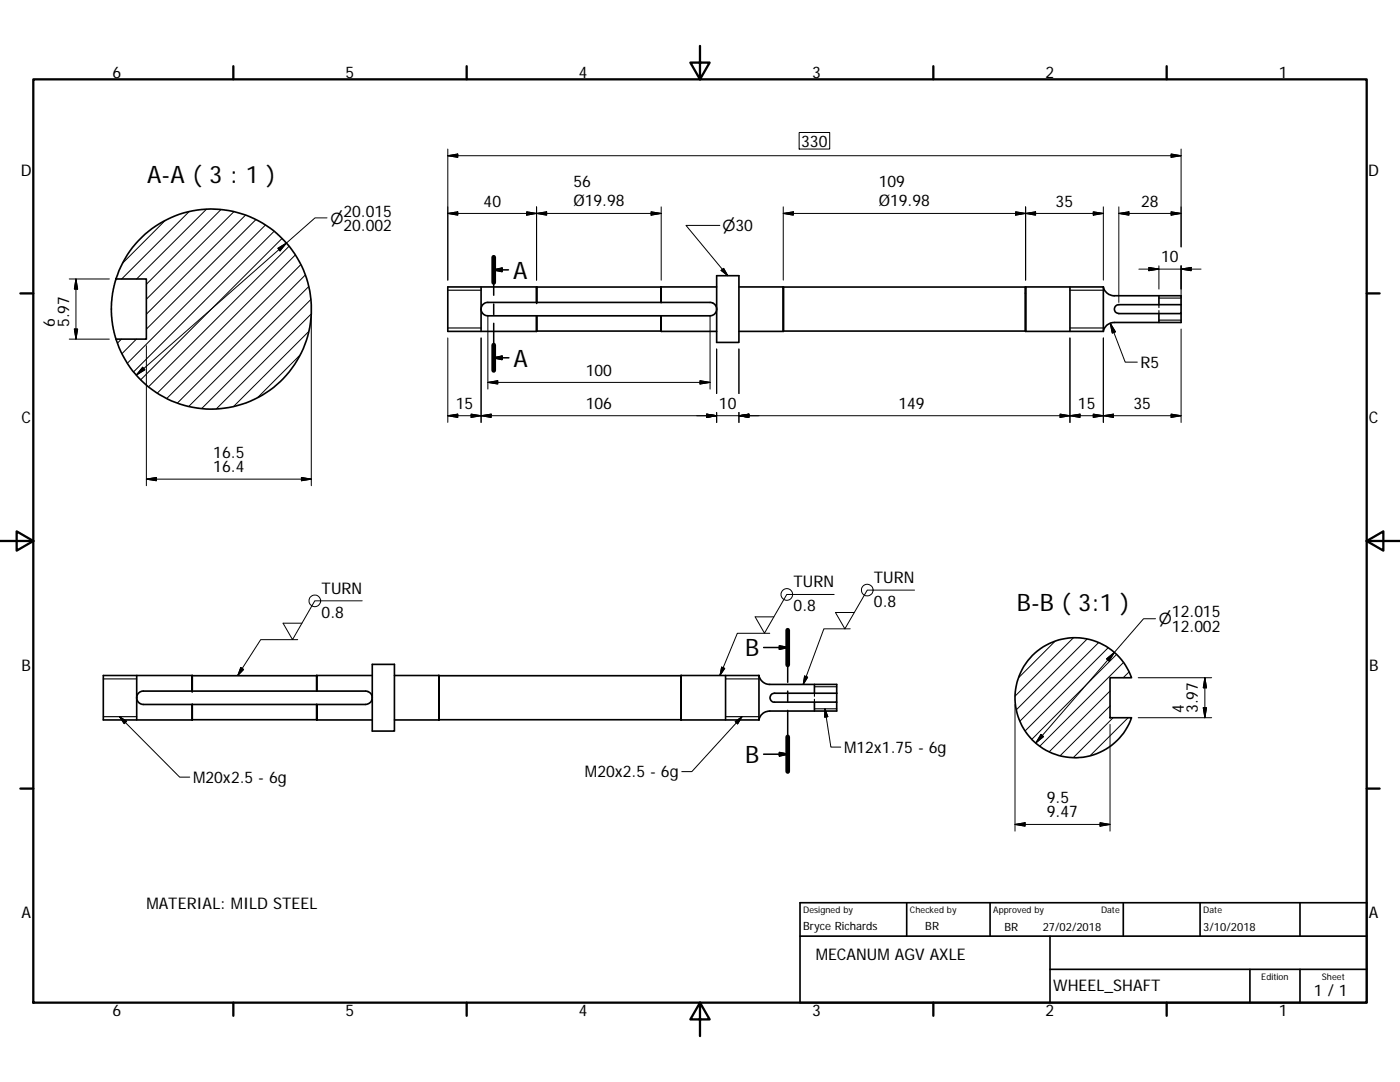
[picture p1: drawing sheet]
<svg xmlns="http://www.w3.org/2000/svg" width="279mm" height="216mm" viewBox="0 0 279 216" stroke-linecap="round" stroke-linejoin="round" font-family="sans-serif">
<g fill="none" stroke="#000" stroke-width=".2">
<path d="M89.4 31.1l2-.4v.7zM89.4 31.1h146.3M89.4 29.7v26.2M159.5 26.4h6.1v3.3h-6.1zM233.7 30.7l2 .4-2 .3zM235.7 29.7v19.6M13.8 55.7h8M15.2 55.7l.3 2h-.7zM15.2 55.7v12M32.9 44l-8.4 8.5M37.7 42.3l-13.4 13.4M41.2 41.8l-13.9 13.9"/>
<path d="M44.1 41.8l-14.9 14.9M46.7 42.3l-17.5 17.4M49 42.9l-19.8 19.8M51.1 43.8l-21.9 21.9M53 44.9l-27.6 27.6M54.7 46.1l-28 28.1M55.5 49.6l1.7-1.1-1.3 1.6zM56.3 47.6l-28.2 28.2M57.7 49.1l-28.1 28.1M58.9 50.9l-27.5 27.5M60 52.8l-26.7 26.7M60.9 54.9l-25.5 25.5"/>
<path d="M61.6 57.2l-23.9 23.9M62 59.8l-21.7 21.7M65.3 43.5h-2.4l-35.7 31.3M89.4 42.6l2-.3v.6zM89.4 42.6h42.6M105.1 42.3l2 .3-2 .3zM107.1 41.3v14.6M107.1 42.6l2-.3v.6zM129.9 42.3l2.1 .3-2.1 .3zM132 41.3v14.6M143.7 45h-6.8l8.3 10M143.9 54l.5-.4 .8 1.4z"/>
<path d="M156.3 41.3v14.6M156.3 42.6l2-.3v.6zM156.3 42.6h63.9M202.7 42.3l2 .3-2 .3zM204.7 41.3v14.6M204.7 42.6l2-.3v.6zM218.2 42.3l2 .3-2 .3zM220.2 41.3v14.6M223.3 41.3v19M223.3 42.6l2-.3v.6zM223.3 42.6h12.4M227.3 53.7h12.4"/>
<path d="M229.3 53.4l2 .3-2 .3zM231.3 53v4.7M233.7 42.3l2 .3-2 .3zM235.7 53.7l2-.3v.6zM235.7 53v6.5M13.8 67.7h8M14.8 65.7h.7l-.3 2zM24.2 67.7l-.7 .8M27.2 67.7l-2.9 2.9M28.5 73.3l.4 .5-1.7 1zM29.2 69v27.9M59.8 70.9l-8.4 8.4"/>
<path d="M61.6 66.2l-14.9 14.9M62.1 62.7l-18.9 18.9M62.1 63v33.9M89.4 67.4v16.9M96 67.4v16.9M97.4 76.3l1.9-.3v.6zM97.4 76.3h44.3M97.4 63v14.6M139.7 76l2 .3-2 .3zM141.7 63v14.6M143 69.6v8.9M147.5 69.6v8.9"/>
<path d="M213.5 67.4v16.9M220.2 67.4v16.9M221.6 64.5l3 7.8h2.4M221.6 64.5l1 1.7-.6 .3zM235.7 65.7v18.6M29.2 95.6l2-.3v.6zM29.2 95.6h32.9M60.2 95.3l1.9 .3-1.9 .3zM89.4 83l2-.4v.7zM89.4 83h146.3M94 82.6l2 .4-2 .3zM96 83l2-.4v.7z"/>
<path d="M141 82.6l2 .4-2 .3zM143 82.3v2M147.5 82.3v2M147.5 83l2-.4v.7zM211.6 82.6l1.9 .4-1.9 .3zM213.5 83l2-.4v.7zM218.2 82.6l2 .4-2 .3zM220.2 83l2-.4v.7zM233.7 82.6l2 .4-2 .3zM72.3 119.9h-9.5l-4.4 7.7-1.9-3.2h3.7M166.5 118.6h-9.5l-4.4 7.7-1.9-3.2h3.8M182.5 117.8h-9.4l-4.5 7.7-1.9-3.3h3.8"/>
<path d="M48 133.2l.6 .4-1.1 1.2zM59.4 127.6h-7.4l-4.5 7.2M144 133.1l.6 .3-.9 1.4zM153.6 126.4h-6.4l-3.5 8.4M160.6 134.9l.6 .2-.9 1.5zM169.7 125.5h-5.3l-4.1 11.1M210.5 128l-7.2 7.2M214.2 127.3l-11.6 11.6M216.9 127.5l-14.1 14.1M219.2 128.2l-15.6 15.7M220.8 131.5l1.6-1.3-1.1 1.7zM221.1 129.3l-16.5 16.5"/>
<path d="M221.5 137.9l-12.1 12.1M222.8 130.6l-16.9 16.9M224.2 132.2l-16.7 16.7M225.3 134.1l-1.1 1.1M227.2 135.2h14.6M230.6 123.5h-2.4l-21.5 24.8M240.5 135.2v8M240.5 135.2l.3 2h-.7zM23.9 143l12 12.1h2M23.9 143l1.4 .9-.5 .5zM146.7 144l1.4-1-.9 1.4zM148.1 143l-10 11h-2"/>
<path d="M164.6 141.4l.6 1.6-.6 .1zM164.6 141.4l1.2 7.7h2M202.6 140.6v25.2M207.8 146.5l.5 .5-1.6 1.3zM221.5 140.9l-9.9 9.9M221.5 144.5v21.3M222.1 143.2l-7.9 8M225.1 143.2l-7.5 7.6M227.2 143.2h14.6M240.1 141.2h.7l-.3 2zM202.6 164.5l2-.3v.6zM202.6 164.5h18.9"/>
<path d="M219.5 164.2l2 .3-2 .3z"/>
<circle cx="62.8" cy="119.9" r="1.16"/>
<circle cx="157" cy="118.6" r="1.16"/>
<circle cx="173.1" cy="117.7" r="1.16"/>
</g>
<g fill="none" stroke="#000" stroke-width=".33">
<path d="M23.1 55.7l-.6 2.9-.3 3.1 .3 3.1 .6 2.9M28.3 47.4a20 20 0 0 1 30.2 2.8 20 20 0 0 1-7.5 29.4 20 20 0 0 1-27.9-11.9h6.1v-12h-6.1a20.4 20.4 0 0 1 5.2-8.3zM96 57.3v8.8M107.1 57.3v3M131.9 57.3v3zM132 57.3l-.1 3M143 57.3h-53.6v8.8h17.7M143 55h4.5v13.3h-4.5zM147.5 57.3h72.7M204.6 57.3v8.8M204.7 57.3v8.8M213.5 57.3v8.8"/>
<path d="M220.2 57.3a2.21 2.21 0 0 0 2.2 1.7h13.3v1.8M220.2 57.3v8.8M231.3 59v1.8M96.3 60.8l.4-.3 .5-.2h44.5a1.33 1.33 0 0 1 1.3 1.4 1.33 1.33 0 0 1-1.3 1.3h-44.3a1.33 1.33 0 0 1-1.3-.7 1.33 1.33 0 0 1 .2-1.5zM107.1 63v3.1M107.1 66.1h.1M107.1 66.1h24.8M131.9 66.1l.1-3.1v3.1M131.9 63v3.1M131.9 66.1h.1M132 66.1h11M147.5 66.1h8.8"/>
<path d="M156.3 66.1h48.3M156.3 66.1v-8.8v8.8M156.3 66.1h.1M204.6 66.1h.1M204.7 66.1h15.5M204.7 66.1h.1M222.7 61l.6-.2h12.4v1.8h-12.4a.89 .89 0 0 1-.8-.6 .89 .89 0 0 1 .2-1zM231.3 62.6v1.7M235.7 62.6v1.7h-13.3a2.2 2.2 0 0 0-2.2 1.8M27.3 134.8v8.9M27.7 138.3l.8-.4h44.4a1.33 1.33 0 0 1 1.4 1.3 1.33 1.33 0 0 1-1.4 1.4h-44.3a1.35 1.35 0 0 1-1.2-.9 1.35 1.35 0 0 1 .3-1.4zM38.4 134.8v3.1z"/>
<path d="M38.4 134.8v3.1M63.2 134.8v3.1zM74.3 134.8h-53.7v8.9h17.8M74.3 132.6h4.4v13.3h-4.4zM78.7 134.8h72.8M87.6 134.8v8.8zM87.6 134.8v8.8M144.8 134.8v8.9M151.5 134.8a2.2 2.2 0 0 0 2.1 1.8h13.4v1.7M151.5 134.8v8.9M154.1 138.5l.5-.2h12.4v1.8h-12.4a.9 .9 0 0 1-.9-.6 .9 .9 0 0 1 .4-1zM162.5 136.6v1.7"/>
<path d="M206 130.8a12 12 0 0 1 19.8 4.4h-4.3v8h4.3a12 12 0 0 1-17.6 6.2 12 12 0 0 1-2.2-18.6zM38.4 140.6v3.1M38.4 140.6v3M38.4 143.6v.1M38.4 143.6h.1M38.4 143.6h24.8M63.2 140.6v3.1zM63.2 140.6v3M63.2 143.6v.1M63.2 143.6h.1M63.2 143.7h11.1M78.7 143.7h8.9"/>
<path d="M87.6 143.6v.1M87.6 143.6h48.3M87.6 143.6h.1M135.9 143.6v-8.8v8.8M135.9 143.6h.1M135.9 143.7h15.6M135.9 143.6v.1M162.5 140.1v1.8M167 140.1v1.8h-13.4a2.12 2.12 0 0 0-2.1 1.8M159.7 186.8h113.1M159.7 180.1h113.1v20h-113.1zM181 180.1v6.7"/>
<path d="M197.6 180.1v6.7M209.5 186.8v13.3M209.5 193.4h63.3M224.2 180.1v6.7M239.5 180.1v6.7M249.4 193.4v6.7M259.4 180.1v6.7M259.4 193.4v6.7"/>
</g>
<g fill="#000">
<circle cx="107.1" cy="57.3" r=".16"/>
<circle cx="131.9" cy="57.3" r=".16"/>
<circle cx="156.3" cy="57.3" r=".16"/>
<circle cx="204.7" cy="57.3" r=".16"/>
<circle cx="107.1" cy="60.3" r=".16"/>
<circle cx="38.4" cy="134.8" r=".16"/>
<circle cx="38.4" cy="137.9" r=".16"/>
<circle cx="63.2" cy="134.8" r=".16"/>
<circle cx="87.6" cy="134.8" r=".16"/>
<circle cx="135.9" cy="134.8" r=".16"/>
</g>
<g fill="none" stroke="#000" stroke-width=".23">
<path d="M89.4 57.9h6.6M213.5 57.9h6.7M231.3 59.5h4.4M89.4 65.4h6.6M213.5 65.4h6.7M231.3 63.9h4.4M231.3 60.8v.6M231.3 62v.6M20.6 135.5h6.7M144.8 135.5h6.7M162.5 138.3v.6M162.5 139.5v.6"/>
<path d="M162.5 137h4.5M20.6 143h6.7M144.8 143h6.7M162.5 141.4h4.5"/>
</g>
<g fill="none" stroke="#000" stroke-width=".46">
<path d="M6.6 15.8h266.2v184.3h-266.2zM46.6 13.2v2.6M93.1 13.2v2.6M139.7 9.2v6.6l-1.9-3.3h3.8l-1.9 3.3M186.3 13.2v2.6M232.8 13.2v2.6M4.1 58.5h2.5M272.8 58.5h2.5M0 107.9h6.6M3.3 106l3.3 1.9-3.3 2zM272.8 107.9l3.3-1.9v3.9zM272.8 107.9h6.6"/>
<path d="M4.1 157.4h2.5M272.8 157.4h2.5M46.6 200.1v2.6M93.1 200.1v2.6M139.7 200.1l1.9 3.3h-3.8l1.9-3.3v6.6M186.3 200.1v2.6M232.8 200.1v2.6"/>
</g>
<g fill="none" stroke="#000" stroke-width=".3">
<path d="M98.5 51.3v7.6M98.5 53.8l1.7-.3v.7zM98.5 53.8h3M98.5 60.7v2.1M98.5 64.5v7.6M98.5 73.8v.1M98.5 71.4l1.7-.3v.6zM101.6 71.4h-3.1M155.6 128.9l1.6 .3-1.6 .3zM157.2 125.8v10.3M157.2 137.9v2.1M157.2 129.2h-4.8"/>
<path d="M152.4 150.5h4.8M155.6 150.2l1.6 .3-1.6 .3zM157.2 141.8v10.3M157.2 153.9h.1"/>
</g>
<path d="M98.5 51.3v5.1M98.5 68.9v5M157.2 125.8v6.9M157.2 147v6.9" fill="none" stroke="#000" stroke-width=".94"/>
<path d="M98.5 53.8l1.7-.3v.7zM98.5 71.4l1.7-.3v.6zM155.6 128.9l1.6 .3-1.6 .3zM155.6 150.2l1.6 .3-1.6 .3z" fill="#000" stroke="#000" stroke-width=".3"/>
<g fill="#000" stroke="#000" stroke-width=".2">
<path d="M89.4 31.1l2-.4v.7zM233.7 30.7l2 .4-2 .3zM15.2 55.7l.3 2h-.7zM55.5 49.6l1.7-1.1-1.3 1.6zM89.4 42.6l2-.3v.6zM105.1 42.3l2 .3-2 .3zM107.1 42.6l2-.3v.6zM129.9 42.3l2.1 .3-2.1 .3zM143.9 54l.5-.4 .8 1.4zM156.3 42.6l2-.3v.6zM202.7 42.3l2 .3-2 .3zM204.7 42.6l2-.3v.6z"/>
<path d="M218.2 42.3l2 .3-2 .3zM223.3 42.6l2-.3v.6zM229.3 53.4l2 .3-2 .3zM233.7 42.3l2 .3-2 .3zM235.7 53.7l2-.3v.6zM14.8 65.7h.7l-.3 2zM28.5 73.3l.4 .5-1.7 1zM97.4 76.3l1.9-.3v.6zM139.7 76l2 .3-2 .3zM221.6 64.5l1 1.7-.6 .3zM29.2 95.6l2-.3v.6zM60.2 95.3l1.9 .3-1.9 .3z"/>
<path d="M89.4 83l2-.4v.7zM94 82.6l2 .4-2 .3zM96 83l2-.4v.7zM141 82.6l2 .4-2 .3zM147.5 83l2-.4v.7zM211.6 82.6l1.9 .4-1.9 .3zM213.5 83l2-.4v.7zM218.2 82.6l2 .4-2 .3zM220.2 83l2-.4v.7zM233.7 82.6l2 .4-2 .3zM48 133.2l.6 .4-1.1 1.2zM144 133.1l.6 .3-.9 1.4z"/>
<path d="M160.6 134.9l.6 .2-.9 1.5zM220.8 131.5l1.6-1.3-1.1 1.7zM240.5 135.2l.3 2h-.7zM23.9 143l1.4 .9-.5 .5zM146.7 144l1.4-1-.9 1.4zM164.6 141.4l.6 1.6-.6 .1zM207.8 146.5l.5 .5-1.6 1.3zM240.1 141.2h.7l-.3 2zM202.6 164.5l2-.3v.6zM219.5 164.2l2 .3-2 .3z"/>
</g>
<g font-size="4.8">
<text x="29.4" y="36.4">A-A ( 3 : 1 )</text>
<text x="102.4" y="55.6">A</text>
<text x="102.5" y="73.2">A</text>
<text x="202.9" y="121.9">B-B ( 3:1 )</text>
<text x="148.7" y="130.9">B</text>
<text x="148.7" y="152.2">B</text>
</g>
<g font-size="3.2">
<text x="22.4" y="15.6">6</text>
<text x="69" y="15.6">5</text>
<text x="115.5" y="15.6">4</text>
<text x="162.1" y="15.6">3</text>
<text x="208.7" y="15.6">2</text>
<text x="255.2" y="15.6">1</text>
<text x="159.9" y="29.3">330</text>
<text x="4.1" y="35">D</text>
<text x="273.1" y="35">D</text>
<text x="96.5" y="41.3">40</text>
<text x="114.4" y="37.3">56</text>
<text x="114.4" y="41.1">Ø19.98</text>
<text x="175.4" y="37.3">109</text>
<text x="175.4" y="41.1">Ø19.98</text>
<text x="210.7" y="41.3">35</text>
<text x="227.7" y="41.2">28</text>
<text x="68.6" y="43.3">20.015</text>
<text x="68.6" y="46.1">20.002</text>
<text x="231.8" y="52.3">10</text>
<text x="10.9" y="65.3" transform="rotate(-90 10.9 65.3)">6</text>
<text x="13.8" y="65.3" transform="rotate(-90 13.8 65.3)">5.97</text>
<text x="116.9" y="75">100</text>
<text x="227.6" y="73.4">R5</text>
<text x="91" y="81.6">15</text>
<text x="116.9" y="81.6">106</text>
<text x="143.5" y="81.6">10</text>
<text x="179.3" y="81.6">149</text>
<text x="215.1" y="81.6">15</text>
<text x="226.2" y="81.6">35</text>
<text x="4.3" y="84.4">C</text>
<text x="273.2" y="84.4">C</text>
<text x="42.6" y="91.4">16.5</text>
<text x="42.6" y="94.2">16.4</text>
<text x="64.2" y="118.5">TURN</text>
<text x="158.4" y="117.2">TURN</text>
<text x="174.4" y="116.3">TURN</text>
<text x="64.2" y="123.3">0.8</text>
<text x="158.4" y="122">0.8</text>
<text x="174.4" y="121.1">0.8</text>
<text x="233.9" y="123.2">12.015</text>
<text x="233.9" y="126">12.002</text>
<text x="4.3" y="133.8">B</text>
<text x="273.2" y="133.8">B</text>
<text x="236.3" y="142.3" transform="rotate(-90 236.3 142.3)">4</text>
<text x="239.1" y="142.3" transform="rotate(-90 239.1 142.3)">3.97</text>
<text x="116.7" y="155.1">M20x2.5 - 6g</text>
<text x="168.4" y="150.2">M12x1.75 - 6g</text>
<text x="38.5" y="156.2">M20x2.5 - 6g</text>
<text x="208.9" y="160.3">9.5</text>
<text x="208.9" y="163.1">9.47</text>
<text x="4.3" y="183.2">A</text>
<text x="29.2" y="181.5">MATERIAL: MILD STEEL</text>
<text x="273.2" y="183.2">A</text>
<text x="162.8" y="191.5">MECANUM AGV AXLE</text>
<text x="210.2" y="197.7">WHEEL_SHAFT</text>
<text x="22.4" y="202.7">6</text>
<text x="69" y="202.7">5</text>
<text x="115.5" y="202.7">4</text>
<text x="162.1" y="202.7">3</text>
<text x="208.7" y="202.7">2</text>
<text x="255.2" y="202.7">1</text>
<text x="262.2" y="198.7">1 / 1</text>
</g>
<g font-size="3">
<text x="65.9" y="44.6">⌀</text>
<text x="144.2" y="46.2">⌀30</text>
<text x="231.3" y="124.6">⌀</text>
</g>
<g font-size="2.3">
<text x="160.3" y="185.7">Bryce Richards</text>
<text x="184.7" y="185.7">BR</text>
<text x="200.5" y="185.7">BR</text>
<text x="208.1" y="185.8">27/02/2018</text>
<text x="240.1" y="185.8">3/10/2018</text>
</g>
<g font-size="1.8">
<text x="160.3" y="182.2">Designed by</text>
<text x="181.6" y="182.2">Checked by</text>
<text x="198.2" y="182.2">Approved by</text>
<text x="219.7" y="182.1">Date</text>
<text x="240.1" y="182.1">Date</text>
<text x="251.7" y="195.5">Edition</text>
<text x="263.8" y="195.5">Sheet</text>
</g>
</svg>
